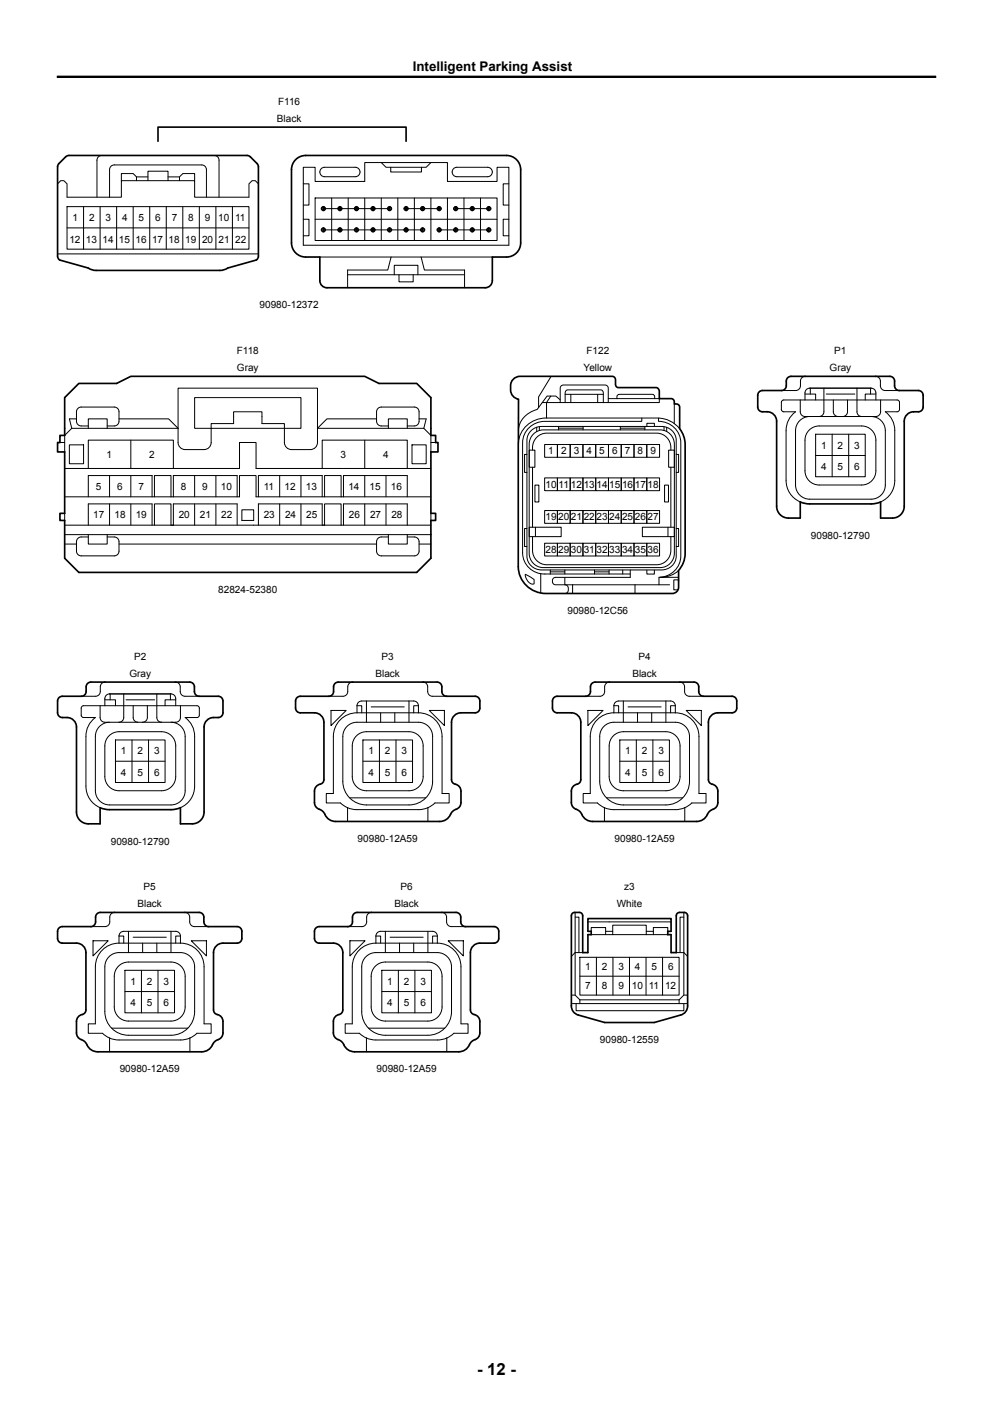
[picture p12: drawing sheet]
<svg xmlns="http://www.w3.org/2000/svg" width="210mm" height="297mm" viewBox="0 0 210 297" stroke-linecap="round" stroke-linejoin="round" font-family="sans-serif">
<g fill="none" stroke="#000" stroke-width=".21">
<path d="M12.2 38.9l.6-.7h.7l.7 .7v2.8h11.5v-3.5h15.5v3.5h11.5v-2.8l.6-.7h.7l.6 .7M21.5 32.9a1 1 0 0 0-1 1v7.8M28.9 38.2v-.8l-.7-.7h-2.5v1.5M28.9 37.4h2.4M31.3 38.2v-2h4.2v2M35.5 37.4h2.5M38 38.2v-.8l.7-.7h2.5v1.5M45.3 32.9a1 1 0 0 1 1 1v7.8M64.1 35.4h2.5v3h10.5v-4h17.5v4h10.5v-3h2.5v16.5h-43.5zM64.1 38.9h1.2v4.5h-1.2M67.9 35.7l.7-.3h6.5a1 1 0 0 1 1 1 1 1 0 0 1-1 1h-6.5a1 1 0 0 1-.9-.6 1 1 0 0 1 .2-1.1zM80.6 34.4l1 1h8.5l1-1"/>
<path d="M82.6 35.4v1h6.5v-1M95.9 35.7l.7-.3h6.5a1 1 0 0 1 1 1 1 1 0 0 1-1 1h-6.5a1 1 0 0 1-.9-.6 1 1 0 0 1 .2-1.1zM107.6 38.9h-1.2v4.5h1.2M12.2 53.7h42.4M14.2 43.7h38.5v9h-38.5zM14.2 48.2h38.5M17.7 43.7v9M21.2 43.7v9M23.2 41.7v-5.8a1 1 0 0 1 1-1h18.5a1 1 0 0 1 1 1v5.8M24.7 43.7v9M28.2 43.7v9M31.7 43.7v9"/>
<path d="M35.2 43.7v9M38.7 43.7v9M42.2 43.7v9M45.7 43.7v9M49.2 43.7v9M64.1 46.4h1.2v3.5h-1.2M66.6 41.9h38.5v9h-38.5zM66.6 46.4h38.5M67.6 54.4h36.5M68.3 44.4v-.6h.2v.6M68.3 48.9v-.6h.2v.6M68.4 44.1h14"/>
<path d="M68.4 48.6h21M70.1 41.9v9M71.8 44.4v-.6h.2v.6M71.8 48.9v-.6h.2v.6M73.5 58.1h24.7M73.6 41.9v9M75.3 44.4v-.6h.2v.6M75.3 48.9v-.6h.2v.6M77.1 41.9v9M78.8 44.4v-.6h.2v.6M78.8 48.9v-.6h.2v.6M80.6 41.9v9"/>
<path d="M82.3 44.4v-.6h.2v.6M82.3 48.9v-.6h.2v.6M82.7 54.4l-.7 2.7h-8.5v3.8M83.4 58.1v-2h5v2M84.1 41.9v9M84.4 58.1v1.5h3v-1.5M85.8 44.4v-.6h.2v.6M85.8 48.9v-.6h.2v.6M85.9 44.1h7M87.6 41.9v9M89.1 54.4l.7 2.7h8.4v3.8M89.3 44.4v-.6h.2v.6"/>
<path d="M89.3 48.9v-.6h.2v.6M91.1 41.9v9M92.8 44.4v-.6h.2v.6M92.8 48.9v-.6h.2v.6M92.9 48.6h10.5M94.6 41.9v9M96.3 44.4v-.6h.2v.6M96.3 48.9v-.6h.2v.6M96.4 44.1h7M98.1 41.9v9M99.8 44.4v-.6h.2v.6M99.8 48.9v-.6h.2v.6"/>
<path d="M100.3 48.6a.45 .45 0 0 1-.6 .4 .45 .45 0 0 1-.2-.7 .45 .45 0 0 1 .8 .1v.2M100.3 44.1a.45 .45 0 0 0-.6-.4 .45 .45 0 0 0-.2 .7 .45 .45 0 0 0 .8 0v-.3M101.6 41.9v9M103.3 44.4v-.6h.2v.6M103.3 48.9v-.6h.2v.6M107.6 46.4h-1.2v3.5h1.2M116.6 79.6l-2.7 4.4v2.2M170.3 79.6a1 1 0 0 0-1 1v1a1 1 0 0 1-1 1h-3M185.2 79.6a1 1 0 0 1 1 1v1a1 1 0 0 0 1 1h3M12.7 93.6h1M13.7 99.1h37v-5.5h3.4v5.5h37M14.7 94.1h3v4h-3z"/>
<path d="M15.2 90.6l-1.5 1.5v3.5M15.2 90.6h22.5M16.2 88.6h-1.5l.5 2M18.7 90.1h-1.5a1 1 0 0 1-1-1v-2a1 1 0 0 1 1-1h7a1 1 0 0 1 1 1v2a1 1 0 0 1-1 1h-1.5M18.7 99.1v-6h18v6M18.7 90.6v-2h4v2M25.2 88.6h10.5l2 2M27.7 93.1v6M37.7 90.6v-8.5h29.4v8.5M44.7 90.6v3a1.5 1.5 0 0 1-1.5 1.5h-4a1.5 1.5 0 0 1-1.5-1.5v-3M44.7 90.6h-3.5v-6.5h22.4v6.5h-3.5M44.7 90.6v-1h4.7v-2.5h6v2.5h4.7v1"/>
<path d="M44.7 90.6h15.4M67.1 90.6h22.5M67.1 90.6v3a1.5 1.5 0 0 1-1.5 1.5h-4a1.5 1.5 0 0 1-1.5-1.5v-3M68.1 99.1v-6h18v6M77.1 93.1v6M79.6 88.6h-10.5l-2 2M82.1 90.1h-1.5a1 1 0 0 1-1-1v-2a1 1 0 0 1 1-1h7a1 1 0 0 1 1 1v2a1 1 0 0 1-1 1h-1.5M82.1 90.6v-2h4v2M87.1 94.1h3v4h-3zM88.6 88.6h1.5l-.5 2M89.6 90.6l1.5 1.5v3.5M91.1 93.6h1"/>
<path d="M111.4 96.1h-.5v3.8h.5M111.9 95.2h1.2v3.6h-1.2zM112.1 91.3a3.2 3.2 0 0 1 2.5-1.1h25.3a3 3 0 0 1 3.1 2.9v24.5a3 3 0 0 1-3.1 3h-25.3a3 3 0 0 1-3.2-3v-24.5l.1-.6zM112.6 95.2a3.1 3.1 0 0 1 3-3.6h23.3a3.1 3.1 0 0 1 3 3.6M112.6 98.8v12.7M113 91.6l1.2-.6 .7-.1h24.7a3 3 0 0 1 3 3.1v23a3 3 0 0 1-3 3.1h-24.7a3 3 0 0 1-3-3.1v-23a3.1 3.1 0 0 1 1.1-2.4zM113.5 90.4v.9M114.1 90.2v.9M115.2 94h2.7v2.7h-2.7zM116.5 83.8l-.9 1.4v3.2M117.9 94h2.7v2.7h-2.7zM118.1 90.6h5.2"/>
<path d="M118.1 90.2v.7M118.5 84.6l-1-.8h-1.8l-2.1 2.8a5 5 0 0 0-4 4.5M118.5 85.2v-3.1a.67 .67 0 0 1 .6-.7h8.9a.67 .67 0 0 1 .6 .7v3.1M119.5 85.2v-2.1a.62 .62 0 0 1 .6-.6h7a.62 .62 0 0 1 .5 .6v2.1M119.5 83.4h8.1M120.6 94h2.7v2.7h-2.7zM120.7 83.4v1.8M123.3 94h2.7v2.7h-2.7zM123.3 90.2v.7M126 94h2.7v2.7h-2.7zM126.4 83.4v1.8M128.6 84.3h10.8v.9h-24.7"/>
<path d="M128.7 94h2.7v2.7h-2.7zM130.5 84.3v-.6l.5-.3h6.9l.5 .3v.6M131.2 90.2v.7M131.2 90.6h5.2M131.4 94h2.7v2.7h-2.7zM134.1 94h2.7v2.7h-2.7zM135.7 88.4v.7h-20.5a4.6 4.6 0 0 0-4.7 4.6v23.3a4.5 4.5 0 0 0 4.7 4.4h18.1M136.4 90.2v.7M136.8 94h2.7v2.7h-2.7zM136.8 90.2v-.7h1.6v.7M139.3 88.4v.7a4.6 4.6 0 0 1 4.7 4.6v23.9a4.6 4.6 0 0 1-4.6 4.5v1.6M140.4 90.3v.8"/>
<path d="M141 90.4v.9M141.4 95.2h1.2v3.6h-1.2zM141.9 98.8v12.7M142.6 85.5v4.1M143 96.1h.5v3.8h-.5M143.7 90.7a6 6 0 0 0-4.7-2.3h-23.5a5.8 5.8 0 0 0-5.9 5.3M169.2 84.6v2.5a1 1 0 0 0 1 1h15a1 1 0 0 0 1-1v-2.5M170.2 84.6v-1.5a1 1 0 0 1 1-1h13a1 1 0 0 1 1 1v1.5M170.2 83.4h2.3v1.2M170.9 91.2a2.99 2.99 0 0 1 2.3-1.1h9a3 3 0 0 1 3 3v6.5a3 3 0 0 1-3 3h-9a3 3 0 0 1-3-3v-6.5l.1-.7zM171.4 82.1v1.3M172.5 91.9h10.5v8.9h-10.5z"/>
<path d="M172.5 96.4h10.5M174.2 82.1v5a1 1 0 0 1-1 1M174.7 83.4h6.1M176 91.9v8.9M176.2 84.6v2.5a1 1 0 0 0 1 1M179.2 84.6v2.5a1 1 0 0 1-1 1M179.5 91.9v8.9M181.2 82.1v5a1 1 0 0 0 1 1M184.1 82.1v1.3M184.2 88.1a3 3 0 0 1 3 3v11.5a3 3 0 0 1-3 3h-13a3 3 0 0 1-3-3v-11.5a3 3 0 0 1 3-3M185.2 83.4h-2.2v1.2M13.7 105.1h37v-4.5h3.4v4.5h37"/>
<path d="M13.7 115.1h2.5M13.7 111.1h77.4M13.7 113.1h77.4M13.7 108.6v1.5M18.7 113.6h-1.5a1 1 0 0 0-1 1v2a1 1 0 0 0 1 1h7a1 1 0 0 0 1-1v-2a1 1 0 0 0-1-1h-1.5M18.7 113.1v2h4v-2M18.7 105.1v-4.5h13.5v4.5M18.7 111.1v-4.5h13.5v4.5M23.2 100.6v4.5M23.2 106.6v4.5M25.2 115.1h54.4M27.7 100.6v4.5"/>
<path d="M27.7 106.6v4.5M32.7 105.1v-4.5h3.5v4.5M32.7 111.1v-4.5h3.5v4.5M36.7 105.1v-4.5h13.5v4.5M36.7 111.1v-4.5h13.5v4.5M41.2 100.6v4.5M41.2 106.6v4.5M45.7 100.6v4.5M45.7 106.6v4.5M51.2 107.8h2.5v2.3h-2.5zM54.6 105.1v-4.5h13.5v4.5M54.6 111.1v-4.5h13.5v4.5"/>
<path d="M59.1 100.6v4.5M59.1 106.6v4.5M63.6 100.6v4.5M63.6 106.6v4.5M68.6 105.1v-4.5h3.5v4.5M68.6 111.1v-4.5h3.5v4.5M72.6 105.1v-4.5h13.5v4.5M72.6 111.1v-4.5h13.5v4.5M77.1 100.6v4.5M77.1 106.6v4.5M81.6 100.6v4.5M81.6 106.6v4.5"/>
<path d="M82.1 113.6h-1.5a1 1 0 0 0-1 1v2a1 1 0 0 0 1 1h7a1 1 0 0 0 1-1v-2a1 1 0 0 0-1-1h-1.5M82.1 113.1v2h4v-2M88.6 115.1h2.5M91.1 108.6v1.5M111.4 111.8h-.5v3.8h.5M111.9 111.5h6.8v2h-6.8zM112.6 113.5v2.9a3 3 0 0 0 3 3.1h23.3a3 3 0 0 0 3-3.1v-2.9M113.1 102.6h.9v3.6h-.9zM113.2 111.5v2M115.2 101.1h2.7v2.7h-2.7zM115.2 108h2.7v2.7h-2.7zM115.2 114.9h2.7v2.7h-2.7z"/>
<path d="M117.9 101.1h2.7v2.7h-2.7zM117.9 108h2.7v2.7h-2.7zM117.9 114.9h2.7v2.7h-2.7zM120.6 101.1h2.7v2.7h-2.7zM120.6 108h2.7v2.7h-2.7zM120.6 114.9h2.7v2.7h-2.7zM123.3 101.1h2.7v2.7h-2.7zM123.3 108h2.7v2.7h-2.7zM123.3 114.9h2.7v2.7h-2.7zM126 101.1h2.7v2.7h-2.7zM126 108h2.7v2.7h-2.7zM126 114.9h2.7v2.7h-2.7z"/>
<path d="M128.7 101.1h2.7v2.7h-2.7zM128.7 108h2.7v2.7h-2.7zM128.7 114.9h2.7v2.7h-2.7zM131.4 101.1h2.7v2.7h-2.7zM131.4 108h2.7v2.7h-2.7zM131.4 114.9h2.7v2.7h-2.7zM134.1 101.1h2.7v2.7h-2.7zM134.1 108h2.7v2.7h-2.7zM134.1 114.9h2.7v2.7h-2.7zM135.8 111.5h6.8v2h-6.8zM136.8 101.1h2.7v2.7h-2.7zM136.8 108h2.7v2.7h-2.7z"/>
<path d="M136.8 114.9h2.7v2.7h-2.7zM140.5 102.6h.9v3.6h-.9zM141.3 111.5v2M143 111.8h.5v3.8h-.5M169.2 106.2a4.9 4.9 0 0 1-3-4.6v-10.5a4.8 4.8 0 0 1 2-4l-2.7-.1-.3-.4 .1-1.7 .4-.3h24l.5 .3v1.7l-.2 .4-2.8 .1a4.8 4.8 0 0 1 2 4v10.5a4.9 4.9 0 0 1-3 4.6M111.2 121.5l1.8 1.1v.9a1.61 1.61 0 0 1-1.9-1.6zM114.4 121.4v4M116.4 121h3M116.4 120.6v.8M119.4 120.6v.8M119.4 122.1v1.6M119.5 123.7h22.1"/>
<path d="M121.1 123.7v1.8M125.7 120.6v.8M125.7 121h3.1M128.8 120.6v.8M131.7 120.6v.8M133.3 120.6v1.5h-15.8a.79 .79 0 0 0-.7 .8 .79 .79 0 0 0 .7 .8h2a.96 .96 0 0 1 .7 .9 .96 .96 0 0 1-.7 .9M134.3 123.7v1.8M136.8 120.6v.8h1.6v-.8M139.5 122.1h4M143.5 120.7l-.9 .7-1.1 .4-1.9 .3M143.5 122.7h-1v2.1h.9M21.2 149.3v2.5a1 1 0 0 0 1 1h15a1 1 0 0 0 1-1v-2.5"/>
<path d="M22.2 149.3v-1.5a1 1 0 0 1 1-1h13a1 1 0 0 1 1 1v1.5M22.2 148h2.2v1.3M22.2 144.3a1 1 0 0 0-1 1v1a1 1 0 0 1-1 1h-3M22.8 155.9a2.99 2.99 0 0 1 2.4-1.1h9a3 3 0 0 1 3 3v6.5a3 3 0 0 1-3 3h-9a3 3 0 0 1-3-3v-6.5v-.7zM23.3 146.8v1.2M24.4 156.5h10.5v9h-10.5zM26.2 146.8v5a1 1 0 0 1-1 1M26.7 148h6M27.9 156.5v9M28.2 149.3v2.5a1 1 0 0 0 1 1M31.2 149.3v2.5a1 1 0 0 1-1 1M31.4 156.5v9"/>
<path d="M33.2 146.8v5a1 1 0 0 0 1 1M36 146.8v1.2M36.2 152.8a3 3 0 0 1 3 3v11.5a3 3 0 0 1-3 3h-13a3 3 0 0 1-3-3v-11.5a3 3 0 0 1 3-3M37.1 144.3a1 1 0 0 1 1 1v1a1 1 0 0 0 1 1h3M37.2 148h-2.3v1.3M70 150.3h3.2l-3.2 3.2zM73.2 153.9a2.99 2.99 0 0 1 2.3-1.1h13a3 3 0 0 1 3 3v9.5a5 5 0 0 1-5 5h-9a5 5 0 0 1-5-5v-9.5l.1-.7zM74.5 144.3a1 1 0 0 0-1 1v1a1 1 0 0 1-1 1h-3M75.2 155.9a2.99 2.99 0 0 1 2.3-1.1h9a3 3 0 0 1 3 3v6.5a3 3 0 0 1-3 3h-9a3 3 0 0 1-3-3v-6.5l.1-.7zM75.5 150.8a5 5 0 0 0-5 5v12.1h-1.5v2h3l1.5 1M75.5 149.3a1 1 0 0 1 1-1h11a1 1 0 0 1 1 1M75.5 149.3h1v1.5"/>
<path d="M75.5 149.3v1.5M75.5 150.8h13M76.7 156.5h10.5v9h-10.5zM77.5 148.3v4.5M78.5 149.5h7M80.2 156.5v9M80.5 150.8v2M83.5 150.8v2M83.7 156.5v9M86.5 148.3v4.5M88.5 150.8a5 5 0 0 1 5 5v12.1h1.5v2h-3l-1.5 1M88.5 149.3h-1v1.5"/>
<path d="M88.5 149.3v1.5M89.4 144.3a1 1 0 0 1 1 1v1a1 1 0 0 0 1 1h3M90.8 150.3h3.2v3.2zM124.3 150.3h3.2l-3.2 3.2zM127.5 153.9a2.99 2.99 0 0 1 2.3-1.1h13a3 3 0 0 1 3 3v9.5a5 5 0 0 1-5 5h-9a5 5 0 0 1-5-5v-9.5l.1-.7zM128.9 144.3a1 1 0 0 0-1 1v1a1 1 0 0 1-1 1h-3M129.5 155.9a2.99 2.99 0 0 1 2.3-1.1h9a3 3 0 0 1 3 3v6.5a3 3 0 0 1-3 3h-9a3 3 0 0 1-3-3v-6.5l.1-.7zM129.8 150.8a5 5 0 0 0-5 5v12.1h-1.5v2h3l1.5 1M129.8 149.3a1 1 0 0 1 1-1h11a1 1 0 0 1 1 1M129.8 149.3h1v1.5M129.8 150.8h13M129.8 149.3v1.5"/>
<path d="M131.1 156.5h10.5v9h-10.5zM131.8 148.3v4.5M132.8 149.5h7M134.6 156.5v9M134.8 150.8v2M137.8 150.8v2M138.1 156.5v9M140.8 148.3v4.5M142.8 150.8a5 5 0 0 1 5 5v12.1h1.5v2h-3l-1.5 1M142.8 149.3h-1v1.5M142.8 149.3v1.5M143.8 144.3a1 1 0 0 1 1 1v1a1 1 0 0 0 1 1h3"/>
<path d="M145.1 150.3h3.2v3.2zM21.2 170.9a4.9 4.9 0 0 1-3-4.6v-10.5a4.8 4.8 0 0 1 2-4l-2.8-.1-.2-.4v-1.8l.5-.2h24l.4 .2 .1 1.8-.3 .4-2.7 .1a4.8 4.8 0 0 1 2 4v10.5a4.9 4.9 0 0 1-3 4.6M24.4 161h10.5M73.5 170.9v2.9M73.9 168.8h16.2M76.7 161h10.5M90.5 170.9l-1.2 .3-.8 .1h-13l-.8-.1-1.2-.3M90.5 170.9v2.9M127.8 170.9v2.9M128.3 168.8h16.1M131.1 161h10.5M144.8 170.9l-1.2 .3-.8 .1h-13l-.8-.1-1.2-.3"/>
<path d="M144.8 170.9v2.9M19.7 199h3.2l-3.2 3.2zM24.2 193a1 1 0 0 0-1 1v1a1 1 0 0 1-1 1h-3M25.2 199.5a5 5 0 0 0-5 5v12.1h-1.5v2h3l1.5 1M25.2 198a1 1 0 0 1 1-1h11a1 1 0 0 1 1 1M25.2 198h1v1.5M25.2 198v1.5M25.2 199.5h13M27.2 197v4.5M28.2 198.3h7M30.2 199.5v2M33.2 199.5v2"/>
<path d="M36.2 197v4.5M38.2 199.5a5 5 0 0 1 5 5v12.1h1.5v2h-3.1l-1.4 1M38.2 198h-1v1.5M38.2 198v1.5M39.1 193a1 1 0 0 1 1 1v1a1 1 0 0 0 1 1h3M40.5 199h3.2v3.2zM74 199h3.2l-3.2 3.2zM78.5 193a1 1 0 0 0-1 1v1a1 1 0 0 1-1 1h-3M79.5 199.5a5 5 0 0 0-5 5v12.1h-1.5v2h3l1.5 1M79.5 198a1 1 0 0 1 1-1h11a1 1 0 0 1 1 1M79.5 198h1v1.5M79.5 199.5h13"/>
<path d="M79.5 198v1.5M81.5 197v4.5M82.5 198.3h7M84.5 199.5v2M87.5 199.5v2M90.5 197v4.5M92.5 199.5a5 5 0 0 1 5 5v12.1h1.5v2h-3l-1.5 1M92.5 198h-1v1.5M92.5 198v1.5M93.4 193a1 1 0 0 1 1 1v1a1 1 0 0 0 1 1h3M94.8 199h3.2v3.2zM121.6 194h.8v7.5"/>
<path d="M121.6 193v17.5l1 1M124.3 195h17.6M125 197v-.8h3.1v1.5M125 197.7h16.2M128.1 197h1.5M129.6 197.7v-2h7.1v2M136.7 197h1.5M141.2 197v-.8h-3v1.5M144.6 194h-.8v7.5M144.6 193v17.5l-1 1M22.8 202.6a2.99 2.99 0 0 1 2.4-1.1h13a3 3 0 0 1 3 3v9.5a5 5 0 0 1-5 5h-9a5 5 0 0 1-5-5v-9.5v-.7zM23.2 219.6v2.9"/>
<path d="M23.6 217.5h16.1M24.8 204.6a2.99 2.99 0 0 1 2.4-1.1h9a3 3 0 0 1 3 3v6.5a3 3 0 0 1-3 3h-9a3 3 0 0 1-3-3v-6.5v-.7zM26.4 205.3h10.5v9h-10.5zM26.4 209.8h10.5M29.9 205.3v9M33.4 205.3v9M40.2 219.6l-1.2 .3-.8 .1h-13l-.9-.1-1.1-.3M40.2 219.6v2.9M77.2 202.6a2.99 2.99 0 0 1 2.3-1.1h13a3 3 0 0 1 3 3v9.5a5 5 0 0 1-5 5h-9a5 5 0 0 1-5-5v-9.5l.1-.7zM77.5 219.6v2.9M77.9 217.5h16.2M79.2 204.6a2.99 2.99 0 0 1 2.3-1.1h9a3 3 0 0 1 3 3v6.5a3 3 0 0 1-3 3h-9a3 3 0 0 1-3-3v-6.5l.1-.7z"/>
<path d="M80.7 205.3h10.5v9h-10.5zM80.7 209.8h10.5M84.2 205.3v9M87.7 205.3v9M94.5 219.6l-1.2 .3-.8 .1h-13l-.8-.1-1.2-.3M94.5 219.6v2.9M120.8 212.3h24.6M120.8 210.5h.8M121.8 212.3v1.5h22.8v-1.5M122.6 202.5h21v8h-21zM122.6 206.5h21M122.6 211.5h21"/>
<path d="M122.6 211.5v.8M123.2 201.5h-1.6l-.8 .8M126.1 202.5v8M129.6 202.5v8M133.1 202.5v8M136.6 202.5v8M140.1 202.5v8M143 201.5h1.6l.8 .8M143.6 211.5v.8M144.6 210.5h.8"/>
<circle cx="68.4" cy="48.6" r=".45"/>
<circle cx="68.4" cy="48.6" r=".34"/>
<circle cx="68.4" cy="44.1" r=".45"/>
<circle cx="68.4" cy="44.1" r=".34"/>
<circle cx="71.9" cy="48.6" r=".45"/>
<circle cx="71.9" cy="48.6" r=".34"/>
<circle cx="71.9" cy="44.1" r=".45"/>
<circle cx="71.9" cy="44.1" r=".34"/>
<circle cx="75.4" cy="48.6" r=".45"/>
<circle cx="75.4" cy="48.6" r=".34"/>
<circle cx="75.4" cy="44.1" r=".45"/>
<circle cx="75.4" cy="44.1" r=".34"/>
<circle cx="78.9" cy="48.6" r=".45"/>
<circle cx="78.9" cy="48.6" r=".34"/>
<circle cx="78.9" cy="44.1" r=".45"/>
<circle cx="78.9" cy="44.1" r=".34"/>
<circle cx="82.4" cy="48.6" r=".45"/>
<circle cx="82.4" cy="48.6" r=".34"/>
<circle cx="82.4" cy="44.1" r=".45"/>
<circle cx="82.4" cy="44.1" r=".34"/>
<circle cx="85.9" cy="48.6" r=".45"/>
<circle cx="85.9" cy="48.6" r=".34"/>
<circle cx="85.9" cy="44.1" r=".45"/>
<circle cx="85.9" cy="44.1" r=".34"/>
<circle cx="89.4" cy="48.6" r=".45"/>
<circle cx="89.4" cy="48.6" r=".34"/>
<circle cx="89.4" cy="44.1" r=".45"/>
<circle cx="89.4" cy="44.1" r=".34"/>
<circle cx="92.9" cy="48.6" r=".45"/>
<circle cx="92.9" cy="48.6" r=".34"/>
<circle cx="92.9" cy="44.1" r=".45"/>
<circle cx="92.9" cy="44.1" r=".34"/>
<circle cx="96.4" cy="48.6" r=".45"/>
<circle cx="96.4" cy="48.6" r=".34"/>
<circle cx="96.4" cy="44.1" r=".45"/>
<circle cx="96.4" cy="44.1" r=".34"/>
<circle cx="99.9" cy="48.6" r=".34"/>
<circle cx="99.9" cy="44.1" r=".34"/>
<circle cx="103.4" cy="48.6" r=".45"/>
<circle cx="103.4" cy="48.6" r=".34"/>
<circle cx="103.4" cy="44.1" r=".45"/>
<circle cx="103.4" cy="44.1" r=".34"/>
</g>
<path d="M13.9 33.2l.7-.3h37.6l.5 .1 1.7 1.6 .2 .7v18.9l-.1 .4-.3 .4-6 1.7-1 .4-.7 .1h-26.5l-7.4-2.2-.3-.4-.1-.4v-18.9l.3-.7zM33.4 29.9v-3h52.5v3M62.3 34a2.99 2.99 0 0 1 2.3-1.1h42.5a3 3 0 0 1 3 3v15.5a3 3 0 0 1-3 3h-3v5a1.5 1.5 0 0 1-1.5 1.5h-33.5a1.5 1.5 0 0 1-1.5-1.5v-5h-3a3 3 0 0 1-3-3v-15.5l.1-.7zM13.7 84.1l3-3h8l3-1.5h49.4l3 1.5h8l3 3v8h1v1.5h.5v2h-1.5v13h1v1.5h-1v8l-3 3h-71.4l-3-3v-8h-1v-1.5h1v-13h-1.5v-2h.5v-1.5h1zM108.6 80.2l.8-.5 .6-.1h19.5a.71 .71 0 0 1 .7 .8v.9a.66 .66 0 0 0 .5 .7h8.1a.8 .8 0 0 1 .6 .8v1.5h2.5a.67 .67 0 0 1 .7 .7v.5a.84 .84 0 0 1 1.1 .6v4.6l.9 1.6 .3 1.7v23.1l-.3 1.7-.5 1-.6 .9v3.5a1.32 1.32 0 0 1-1.3 1.3h-26.7a5.8 5.8 0 0 1-5.9-5.7l.1-35.4a2.21 2.21 0 0 1-1.7-2.8v-.5zM160.5 82.9l.7-.3h4.1a1 1 0 0 0 1-1v-1a1 1 0 0 1 1-1h20.9a1 1 0 0 1 1 1v1a1 1 0 0 0 1 1h4a1 1 0 0 1 1 1v2.5a1 1 0 0 1-1 1 2.27 2.27 0 0 0-3 2v18a2.5 2.5 0 0 1-2.5 2.5h-2.5v-3.4l-1.1 .3-.9 .1h-13l-.8-.1-1.2-.3v3.4h-2.5a2.5 2.5 0 0 1-2.5-2.5v-18a2 2 0 0 0-2-2h-1a1 1 0 0 1-1-1v-2.5zM12.5 147.6l.7-.3h4a1 1 0 0 0 1-1v-1a1 1 0 0 1 1-1h20.9a1 1 0 0 1 1 1v1a1 1 0 0 0 1 1h4.1a1 1 0 0 1 1 1v2.5a1 1 0 0 1-1 1 2.27 2.27 0 0 0-3 2v18a2.5 2.5 0 0 1-2.5 2.5h-2.5v-3.4l-1.2 .3-.8 .1h-13l-.9-.1-1.1-.3v3.4h-2.5a2.5 2.5 0 0 1-2.5-2.5v-18a2 2 0 0 0-2-2h-1a1 1 0 0 1-1-1v-2.5zM62.8 147.6l.7-.3h6a1 1 0 0 0 1-1v-1a1 1 0 0 1 1-1h20.9a1 1 0 0 1 1 1v1a1 1 0 0 0 1 1h6.1a1 1 0 0 1 1 1v1.5a1 1 0 0 1-1 1h-3a2 2 0 0 0-2 2v12.1a1.18 1.18 0 0 0 1.2 1.1 1.48 1.48 0 0 1 .8 1.4v2.4a1.67 1.67 0 0 1-1.4 1.6l-.8 .9a2.45 2.45 0 0 1-2.3 1.5h-22a2.63 2.63 0 0 1-2.5-1.9l-1-.7a1.47 1.47 0 0 1-1-1.4v-2.4a1.67 1.67 0 0 1 1.5-1.6l.4-.5 .1-.4v-12.1a2 2 0 0 0-2-2h-3a1 1 0 0 1-1-1v-1.5zM117.1 147.6l.7-.3h6.1a1 1 0 0 0 1-1v-1a1 1 0 0 1 1-1h20.9a1 1 0 0 1 1 1v1a1 1 0 0 0 1 1h6a1 1 0 0 1 1 1v1.5a1 1 0 0 1-1 1h-3a2 2 0 0 0-2 2v12.1a1.18 1.18 0 0 0 1.2 1.1 1.48 1.48 0 0 1 .8 1.4v2.4a1.67 1.67 0 0 1-1.4 1.6l-.8 .9a2.45 2.45 0 0 1-2.3 1.5h-22a2.63 2.63 0 0 1-2.5-1.9l-.9-.7a1.47 1.47 0 0 1-1.1-1.4v-2.4a1.67 1.67 0 0 1 1.6-1.6l.4-.5v-.4v-12.1a2 2 0 0 0-2-2h-3a1 1 0 0 1-1-1v-1.5zM12.5 196.3l.7-.3h6a1 1 0 0 0 1-1v-1a1 1 0 0 1 1-1h20.9a1 1 0 0 1 1 1v1a1 1 0 0 0 1 1h6.1a1 1 0 0 1 1 1v1.5a1 1 0 0 1-1 1h-3a2 2 0 0 0-2 2v12.1a1.18 1.18 0 0 0 1.2 1.2 1.48 1.48 0 0 1 .8 1.3v2.4a1.67 1.67 0 0 1-1.5 1.6l-.8 .9a2.45 2.45 0 0 1-2.2 1.5h-22a2.63 2.63 0 0 1-2.5-1.9l-1-.7a1.47 1.47 0 0 1-1-1.4v-2.4a1.67 1.67 0 0 1 1.5-1.6l.4-.5 .1-.4v-12.1a2 2 0 0 0-2-2h-3a1 1 0 0 1-1-1v-1.5zM66.8 196.3l.7-.3h6a1 1 0 0 0 1-1v-1a1 1 0 0 1 1-1h20.9a1 1 0 0 1 1 1v1a1 1 0 0 0 1 1h6.1a1 1 0 0 1 1 1v1.5a1 1 0 0 1-1 1h-3a2 2 0 0 0-2 2v12.1a1.18 1.18 0 0 0 1.2 1.2 1.48 1.48 0 0 1 .8 1.3v2.4a1.67 1.67 0 0 1-1.4 1.6l-.8 .9a2.45 2.45 0 0 1-2.3 1.5h-22a2.63 2.63 0 0 1-2.5-1.9l-1-.7a1.47 1.47 0 0 1-1-1.4v-2.4a1.67 1.67 0 0 1 1.5-1.6l.4-.5 .1-.4v-12.1a2 2 0 0 0-2-2h-3a1 1 0 0 1-1-1v-1.5zM121 193.2a1.97 1.97 0 0 1 2 0l.2 .5v7.8h1.1v-3.8h.7v-.7h-.7v-2.7h17.6v2.7h-.7v.7h.7v3.8h1.1v-7.8a.7 .7 0 0 1 .7-.7h1a.7 .7 0 0 1 .7 .7v19.1a1.97 1.97 0 0 1-1.4 1.9l-5.6 1.6h-10.5l-5.6-1.6a1.97 1.97 0 0 1-1.5-1.9v-19.1z" fill="none" stroke="#000" stroke-width=".35"/>
<path d="M12 16.2h186" fill="none" stroke="#000" stroke-width=".5"/>
<text font-size="3.5" x="100.9" y="290.9">- 12 -</text>
<text font-size="2.8" x="87.3" y="15.1">Intelligent Parking Assist</text>
<g font-size="2.1">
<text x="58.8" y="22.2">F116</text>
<text x="58.6" y="25.7">Black</text>
<text x="15.3" y="46.8">1</text>
<text x="18.8" y="46.8">2</text>
<text x="22.3" y="46.8">3</text>
<text x="25.8" y="46.8">4</text>
<text x="29.3" y="46.8">5</text>
<text x="32.8" y="46.8">6</text>
<text x="36.3" y="46.8">7</text>
<text x="39.8" y="46.8">8</text>
<text x="43.3" y="46.8">9</text>
<text x="46.2" y="46.8">10</text>
<text x="49.7" y="46.8">11</text>
<text x="14.7" y="51.3">12</text>
<text x="18.2" y="51.3">13</text>
<text x="21.7" y="51.3">14</text>
<text x="25.2" y="51.3">15</text>
<text x="28.7" y="51.3">16</text>
<text x="32.2" y="51.3">17</text>
<text x="35.7" y="51.3">18</text>
<text x="39.2" y="51.3">19</text>
<text x="42.7" y="51.3">20</text>
<text x="46.2" y="51.3">21</text>
<text x="49.7" y="51.3">22</text>
<text x="54.9" y="65.2">90980-12372</text>
<text x="50.1" y="74.9">F118</text>
<text x="124" y="74.9">F122</text>
<text x="176.4" y="74.9">P1</text>
<text x="50.1" y="78.5">Gray</text>
<text x="123.4" y="78.5">Yellow</text>
<text x="175.4" y="78.5">Gray</text>
<text x="173.7" y="94.9">1</text>
<text x="177.1" y="94.9">2</text>
<text x="180.6" y="94.9">3</text>
<text x="22.5" y="96.9">1</text>
<text x="31.5" y="96.9">2</text>
<text x="72" y="96.9">3</text>
<text x="81" y="96.9">4</text>
<text x="115.9" y="96.1">1</text>
<text x="118.6" y="96.1">2</text>
<text x="121.3" y="96.1">3</text>
<text x="124" y="96.1">4</text>
<text x="126.7" y="96.1">5</text>
<text x="129.4" y="96.1">6</text>
<text x="132.1" y="96.1">7</text>
<text x="134.8" y="96.1">8</text>
<text x="137.5" y="96.1">9</text>
<text x="173.7" y="99.4">4</text>
<text x="177.1" y="99.4">5</text>
<text x="180.6" y="99.4">6</text>
<text x="20.3" y="103.6">5</text>
<text x="24.8" y="103.6">6</text>
<text x="29.3" y="103.6">7</text>
<text x="38.3" y="103.6">8</text>
<text x="42.8" y="103.6">9</text>
<text x="46.7" y="103.6">10</text>
<text x="55.8" y="103.6">11</text>
<text x="60.2" y="103.6">12</text>
<text x="64.7" y="103.6">13</text>
<text x="73.7" y="103.6">14</text>
<text x="78.2" y="103.6">15</text>
<text x="82.7" y="103.6">16</text>
<text x="115.4" y="103.2">10</text>
<text x="118.1" y="103.2">11</text>
<text x="120.8" y="103.2">12</text>
<text x="123.5" y="103.2">13</text>
<text x="126.2" y="103.2">14</text>
<text x="128.9" y="103.2">15</text>
<text x="131.6" y="103.2">16</text>
<text x="134.3" y="103.2">17</text>
<text x="137" y="103.2">18</text>
<text x="19.7" y="109.6">17</text>
<text x="24.2" y="109.6">18</text>
<text x="28.7" y="109.6">19</text>
<text x="37.8" y="109.6">20</text>
<text x="42.3" y="109.6">21</text>
<text x="46.8" y="109.6">22</text>
<text x="55.8" y="109.6">23</text>
<text x="60.3" y="109.6">24</text>
<text x="64.8" y="109.6">25</text>
<text x="73.8" y="109.6">26</text>
<text x="78.3" y="109.6">27</text>
<text x="82.8" y="109.6">28</text>
<text x="115.4" y="110.1">19</text>
<text x="118.1" y="110.1">20</text>
<text x="120.8" y="110.1">21</text>
<text x="123.5" y="110.1">22</text>
<text x="126.2" y="110.1">23</text>
<text x="128.9" y="110.1">24</text>
<text x="131.6" y="110.1">25</text>
<text x="134.3" y="110.1">26</text>
<text x="137" y="110.1">27</text>
<text x="171.5" y="114">90980-12790</text>
<text x="115.4" y="117">28</text>
<text x="118.1" y="117">29</text>
<text x="120.8" y="117">30</text>
<text x="123.5" y="117">31</text>
<text x="126.2" y="117">32</text>
<text x="128.9" y="117">33</text>
<text x="131.6" y="117">34</text>
<text x="134.3" y="117">35</text>
<text x="137" y="117">36</text>
<text x="46.2" y="125.5">82824-52380</text>
<text x="120" y="129.9">90980-12C56</text>
<text x="27.4" y="143.1">Gray</text>
<text x="28.4" y="139.6">P2</text>
<text x="79.4" y="143.1">Black</text>
<text x="80.7" y="139.6">P3</text>
<text x="133.7" y="143.1">Black</text>
<text x="135" y="139.6">P4</text>
<text x="25.6" y="159.6">1</text>
<text x="29.1" y="159.6">2</text>
<text x="32.6" y="159.6">3</text>
<text x="77.9" y="159.6">1</text>
<text x="81.4" y="159.6">2</text>
<text x="84.9" y="159.6">3</text>
<text x="132.2" y="159.6">1</text>
<text x="135.7" y="159.6">2</text>
<text x="139.2" y="159.6">3</text>
<text x="25.6" y="164.1">4</text>
<text x="29.1" y="164.1">5</text>
<text x="32.6" y="164.1">6</text>
<text x="77.9" y="164.1">4</text>
<text x="81.4" y="164.1">5</text>
<text x="84.9" y="164.1">6</text>
<text x="132.2" y="164.1">4</text>
<text x="135.7" y="164.1">5</text>
<text x="139.2" y="164.1">6</text>
<text x="23.4" y="178.6">90980-12790</text>
<text x="75.6" y="178.1">90980-12A59</text>
<text x="130" y="178.1">90980-12A59</text>
<text x="29.1" y="191.9">Black</text>
<text x="30.4" y="188.3">P5</text>
<text x="83.4" y="191.9">Black</text>
<text x="84.7" y="188.3">P6</text>
<text x="130.4" y="191.9">White</text>
<text x="132" y="188.3">z3</text>
<text x="27.6" y="208.3">1</text>
<text x="31.1" y="208.3">2</text>
<text x="34.6" y="208.3">3</text>
<text x="81.9" y="208.3">1</text>
<text x="85.4" y="208.3">2</text>
<text x="88.9" y="208.3">3</text>
<text x="123.8" y="209.2">7</text>
<text x="123.8" y="205.2">1</text>
<text x="127.3" y="209.2">8</text>
<text x="127.3" y="205.2">2</text>
<text x="130.8" y="205.2">3</text>
<text x="130.8" y="209.2">9</text>
<text x="133.6" y="209.2">10</text>
<text x="134.3" y="205.2">4</text>
<text x="137.2" y="209.2">11</text>
<text x="137.8" y="205.2">5</text>
<text x="140.6" y="209.2">12</text>
<text x="141.3" y="205.2">6</text>
<text x="27.6" y="212.8">4</text>
<text x="31.1" y="212.8">5</text>
<text x="34.6" y="212.8">6</text>
<text x="81.9" y="212.8">4</text>
<text x="85.4" y="212.8">5</text>
<text x="88.9" y="212.8">6</text>
<text x="126.9" y="220.7">90980-12559</text>
<text x="25.3" y="226.9">90980-12A59</text>
<text x="79.6" y="226.9">90980-12A59</text>
</g>
</svg>
